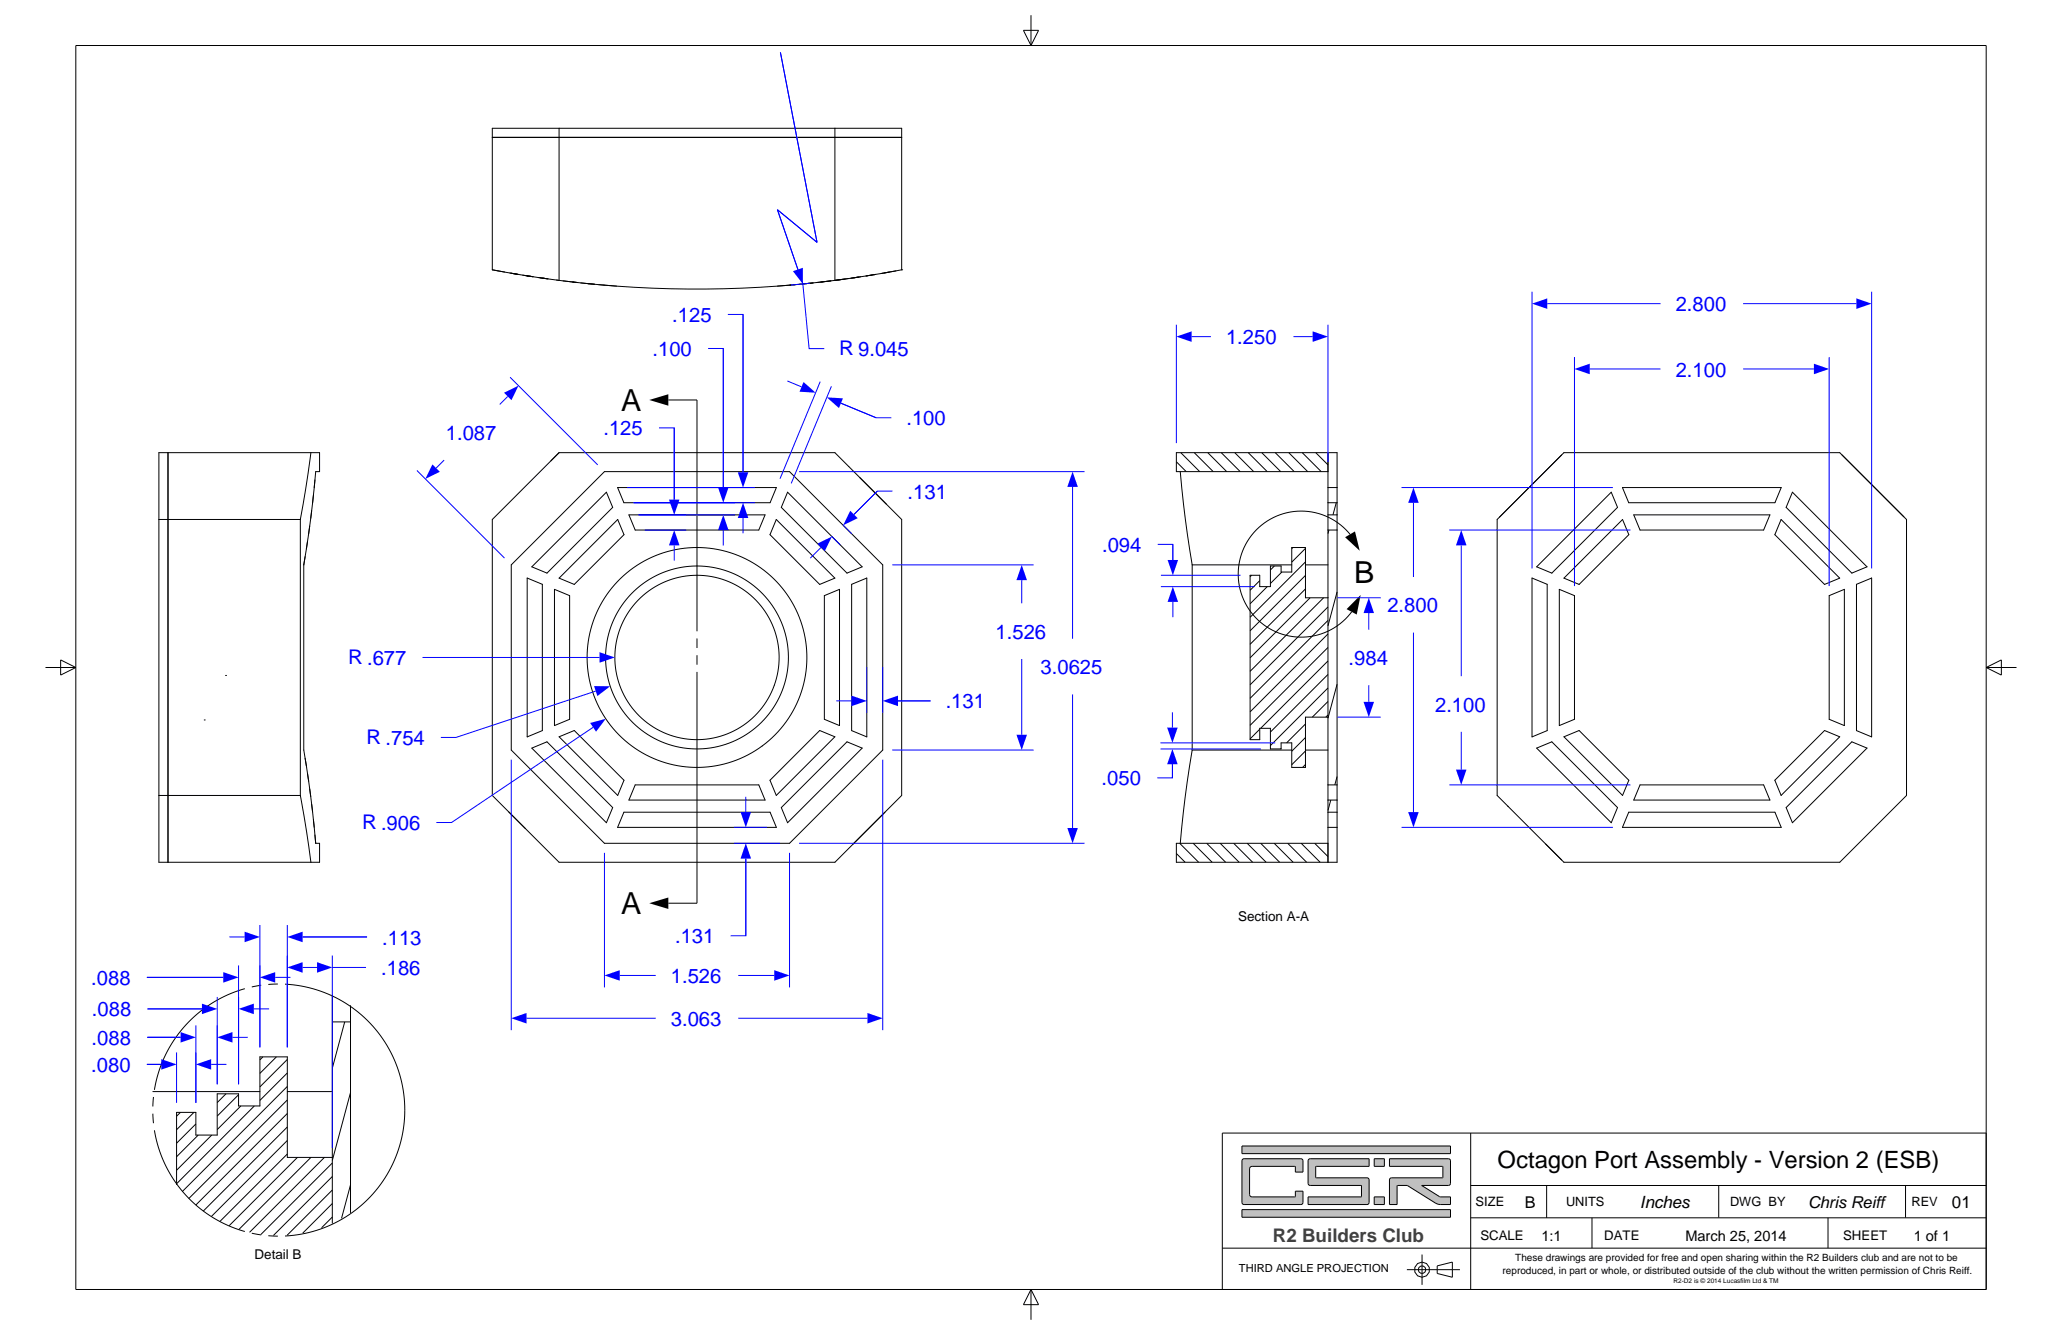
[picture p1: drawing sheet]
<svg xmlns="http://www.w3.org/2000/svg" width="432mm" height="279mm" viewBox="0 0 432 279" stroke-linecap="round" stroke-linejoin="round" font-family="sans-serif">
<g fill="none" stroke="#000" stroke-width=".21">
<path d="M117.1 94.7l-1.7 1.8M117.1 94.7h57.7l14 14v57.8l-14 14h-57.7l-14-14v-57.8zM126.6 98.7h38.7l19.5 19.5v38.8l-19.5 19.5h-38.7l-19.5-19.5v-38.8zM140 83.7h6v48.4M177.7 97.6h.1M180 99.9l5.6 5.6M111.4 118.6l15.6-15.6 1.3 3.2-13.5 13.4-.3 .3zM129.3 102h33.3l-1.3 3.2h-30.7zM131.7 107.8h28.5l-1.3 3.1h-25.9zM162.6 108.7l12.2 12.3-3.1 1.3-10.5-10.4zM164.9 103l15.6 15.6-3.1 1.3-.3-.3-13.5-13.4zM110.4 121l3.2 1.3v30.6l-3.2 1.3z"/>
<path d="M116.1 123.3l3.2 1.4v25.8l-3.2 1.4zM117.6 120.5l11.8-11.8 1.3 3.2-10.4 10.4-3.2-1.3zM146 133.6v2M146 137.1v2M172.6 124.7l3.2-1.4v28.6l-3.2-1.4zM178.3 122.3l3.2-1.3v33.2l-3.2-1.3zM111.4 156.6l3.1-1.3 13.8 13.7-1.3 3.2zM117.1 154.2l3.2-1.3 1.8 1.8 8.6 8.6-1.3 3.2zM146 140.6v48.4h-6M175.3 157.3l2.1-2 3.1 1.3-15.6 15.6-1.3-3.2zM106.5 169.9l3.5 3.5M130.6 170h30.7l1.3 3.2h-33.3z"/>
<path d="M133 164.3h25.9l1.3 3.1h-28.5zM161.2 163.3l10.5-10.4 3.1 1.3-12.2 12.3zM185.3 170l-6.6 6.6"/>
<circle cx="146" cy="137.6" r="19.1"/>
<circle cx="146" cy="137.6" r="23"/>
<circle cx="146" cy="137.6" r="17.2"/>
</g>
<path d="M136 83.7l4-1.2v2.4zM136 189l4-1.2v2.4z" fill="#000"/>
<path d="M107.1 213.1l3.2-1.1v2.2z" fill="#00f"/>
<path d="M110.3 213.1h27" fill="none" stroke="#00f" stroke-width=".21"/>
<path d="M181.6 212l3.2 1.1-3.2 1.1z" fill="#00f"/>
<path d="M107.1 159v56.6M184.8 159v56.6M154.6 213.1h27" fill="none" stroke="#00f" stroke-width=".21"/>
<path d="M126.6 204.2l3.2-1.1v2.2z" fill="#00f"/>
<path d="M129.8 204.2h7.5" fill="none" stroke="#00f" stroke-width=".21"/>
<path d="M162.1 203.1l3.2 1.1-3.2 1.1z" fill="#00f"/>
<path d="M126.6 178.5v28.2M165.3 178.5v28.2M154.6 204.2h7.5" fill="none" stroke="#00f" stroke-width=".21"/>
<path d="M214 118.2l1.1 3.2h-2.2z" fill="#00f"/>
<path d="M214 121.4v4.9" fill="none" stroke="#00f" stroke-width=".21"/>
<path d="M212.9 153.8h2.2l-1.1 3.2z" fill="#00f"/>
<path d="M186.8 118.2h29.7M214 137.9v15.9M186.8 157h29.7" fill="none" stroke="#00f" stroke-width=".21"/>
<path d="M224.6 98.7l1.1 3.2h-2.2z" fill="#00f"/>
<path d="M224.6 101.9v31.8" fill="none" stroke="#00f" stroke-width=".21"/>
<path d="M223.5 173.3h2.2l-1.1 3.2z" fill="#00f"/>
<path d="M167.3 98.7h59.8M224.6 145.3v28M167.3 176.5h59.8" fill="none" stroke="#00f" stroke-width=".21"/>
<path d="M125.6 136.5l3.2 1.1-3.2 1.1z" fill="#00f"/>
<path d="M88.5 137.6h37.1" fill="none" stroke="#00f" stroke-width=".21"/>
<path d="M124.4 143.6h3.4l-2.7 2.1z" fill="#00f"/>
<path d="M124.7 144.6l-29.2 9.7h-3.2" fill="none" stroke="#00f" stroke-width=".21"/>
<path d="M123.6 151.3l3.3-.9-2.1 2.7z" fill="#00f"/>
<path d="M176.1 84.4l7.4 3h3.1M124.2 152.2l-29.6 19.9h-3.2" fill="none" stroke="#00f" stroke-width=".21"/>
<path d="M168.3 79.9l2.5 2.3-3.4-.2z" fill="#00f"/>
<path d="M164.9 79.7l2.9 1.3" fill="none" stroke="#00f" stroke-width=".21"/>
<path d="M173.1 83.2l3.4 .2-.8 2z" fill="#00f"/>
<path d="M152.4 65.8h3.2v33M171.8 79.9l-8.5 20.3M174.1 80.9l-8.4 20.3M176.1 84.4l7.4 3" fill="none" stroke="#00f" stroke-width=".21"/>
<path d="M155.6 105.2l1.1 3.2h-2.2z" fill="#00f"/>
<path d="M155.6 108.4v3.2" fill="none" stroke="#00f" stroke-width=".21"/>
<path d="M154.5 98.8h2.2l-1.1 3.2z" fill="#00f"/>
<path d="M155.6 65.8v33M138 89.5h3.2v15.1M131.3 102h26.8M132.6 105.2h25.5" fill="none" stroke="#00f" stroke-width=".21"/>
<path d="M140.1 104.6h2.2l-1.1 3.2z" fill="#00f"/>
<path d="M141.2 89.5v15.1" fill="none" stroke="#00f" stroke-width=".21"/>
<path d="M141.2 110.9l1.1 3.2h-2.2z" fill="#00f"/>
<path d="M148.3 72.9h3.2v29.1M133.7 107.8h10M135 110.9h8.7M141.2 114.1v3.2" fill="none" stroke="#00f" stroke-width=".21"/>
<path d="M150.4 102h2.2l-1.1 3.2z" fill="#00f"/>
<path d="M151.5 72.9v29.1" fill="none" stroke="#00f" stroke-width=".21"/>
<path d="M151.5 107.8l1.1 3.2h-2.2z" fill="#00f"/>
<path d="M132.6 105.2h21.4M133.7 107.8h20.3M151.5 111v3.2M186.9 102.8h-3.2l-4.9 4.9" fill="none" stroke="#00f" stroke-width=".21"/>
<path d="M178 106.9l1.6 1.6-3 1.4z" fill="#00f"/>
<path d="M183.7 102.8l-4.9 4.9" fill="none" stroke="#00f" stroke-width=".21"/>
<path d="M171.2 113.8l3-1.5-1.5 3z" fill="#00f"/>
<path d="M171.9 114.6l-2.2 2.2M174.1 112.2l1.9 1.9M176.5 109.9l1.8 1.8M188 146.7h6.9" fill="none" stroke="#00f" stroke-width=".21"/>
<path d="M184.8 146.7l3.2-1.1v2.2z" fill="#00f"/>
<path d="M188 146.7h6.9" fill="none" stroke="#00f" stroke-width=".21"/>
<path d="M178.3 145.6l3.2 1.1-3.2 1.1z" fill="#00f"/>
<path d="M181.5 139.6v9.6M184.8 139.6v9.6M175.1 146.7h3.2M156.2 179.7v16.2h-3.2" fill="none" stroke="#00f" stroke-width=".21"/>
<path d="M155.1 170h2.2l-1.1 3.2z" fill="#00f"/>
<path d="M156.2 166.8v3.2" fill="none" stroke="#00f" stroke-width=".21"/>
<path d="M156.2 176.5l1.1 3.2h-2.2z" fill="#00f"/>
<path d="M153.7 173.2h6.9M153.7 176.5h9.6M156.2 179.7v16.2" fill="none" stroke="#00f" stroke-width=".21"/>
<path d="M105.5 82.2l3.1-1.5-1.5 3.1z" fill="#00f"/>
<path d="M106.3 83l-1.7 1.7" fill="none" stroke="#00f" stroke-width=".21"/>
<path d="M90.6 97.2l1.5 1.5-3 1.5z" fill="#00f"/>
<path d="M168.1 59.4l1.3 13.6h3.2M106.8 78.9l18.4 18.4M87.3 98.5l18.3 18.3M93 96.3l-1.7 1.7" fill="none" stroke="#00f" stroke-width=".21"/>
<g fill="none" stroke="#000" stroke-width=".21">
<path d="M103.1 28.8h14zM117.1 28.8h57.7M117.1 26.8h57.7M117.1 26.8h-14v29.7M117.1 26.8v31.9M174.8 28.8h14zM174.8 26.8h14v29.7M174.8 26.8v31.9M103.1 56.5l7.4 1.2M103.1 56.5l2.6 .4M106.8 57.1l.3 .1M107.1 57.2l1.3 .2"/>
<path d="M107.1 57.2l1.2 .2M107.4 57.2l1.1 .2M109.5 57.6l1 .1M110 57.7l1.5 .2M110.4 57.7h.1M110.4 57.7l1.2 .2M110.5 57.7l6.6 1M110.6 57.8l1.1 .1M112.7 58.1l1.5 .2M113.1 58.1l1.6 .3M113.6 58.2l1.2 .2M113.8 58.2l.4 .1"/>
<path d="M114.2 58.3h.1M116.5 58.6h.3M116.9 58.7h.1M117.1 58.7a229.8 229.8 0 0 0 57.7 0M117.9 58.8l3 .3M120.1 59h-.1l1 .1M121.6 59.2l2.9 .3M123.2 59.4h.2M123.2 59.4l1.3 .1M125.4 59.6l3.7 .3M165.6 59.7l.9-.1-3.7 .3M165.7 59.7h-.4"/>
<path d="M169 59.3l-.3 .1M170.3 59.2l-2.9 .3M172 59l2-.2-3.1 .3M172.4 59h-.5M175 58.7h-.2M175.2 58.6l-.1 .1M176.4 58.5l-1.3 .1M177 58.4l-1.6 .2M177.7 58.3l-2.8 .4M179.7 58l-1.6 .2M179.9 58l-1.6 .2M180.2 57.9l-1.4 .2"/>
<path d="M181.4 57.7l-.1 .1M181.5 57.7h.1M182.7 57.5l-1.2 .2M182.9 57.5h.1M183.4 57.4l-1.5 .3M186.2 56.9l-1.1 .2M187.6 56.7l-3.1 .5M188.8 56.5l-7.6 1.3-6.4 .9M188.8 56.5h.1"/>
</g>
<path d="M166 56.8l2.1-.8v3.4z" fill="#00f"/>
<path d="M163.4 11l7.7 39.7-8.3-6.8 5.3 15.5M169.6 59.3l-4 .4" fill="none" stroke="#00f" stroke-width=".21"/>
<g fill="none" stroke="#000" stroke-width=".21">
<path d="M35.2 94.7v14zM65.1 94.7h-31.8v14M65.1 94.7h1.8v4h-.8l-1 9.9-1.5 9.6M65.1 94.7l-1.1 7.6-1.1 6.4M327 95.2l-13 13M385.7 95.2l13 13M33.3 108.7v57.8M33.3 108.7h29.6M35.2 108.7v57.8M62.9 108.7v57.8M63.6 118.2v38.8l1.5 9.8 1 9.7M63.9 116.5l-.3 1.7"/>
<path d="M64.4 113.3l-.2 1.6M64.9 110.1l-.3 1.6M65.3 106.9l-.2 1.6M65.6 103.7l-.1 1.6M65.9 100.5l-.1 1.6M314 108.2l13.5-13.5h57.8l13.9 14v57.8l-13.9 14h-57.8l-14-14v-57.8zM321.8 118.6l15.6-15.6 1.3 3.2-13.4 13.4-.3 .3zM339.8 102h33.2l-1.3 3.2h-30.6zM342.1 107.8h28.5l-1.3 3.1h-25.9zM373 108.7l12.3 12.3-3.2 1.3-1.9-1.8-8.5-8.6zM375.3 103l15.7 15.6-3.2 1.3-.3-.3-13.5-13.4zM320.8 121l3.2 1.3v30.6l-3.2 1.3z"/>
<path d="M326.5 123.3l3.2 1.4v25.8l-3.2 1.4zM328 120.5l11.8-11.8 1.3 3.2-10.4 10.4-3.2-1.3zM383 124.7l3.2-1.4v28.6l-3.2-1.4zM388.8 122.3l3.1-1.3v33.2l-3.1-1.3zM42.8 150.7h.1M47.2 141.4h.1M63.9 158.7l.3 1.6M321.8 156.6l3.2-1.3 .3 .3 13.4 13.4-1.3 3.2zM327.5 154.2l3.2-1.3 8.5 8.5 1.9 1.9-1.3 3.2zM380.2 154.7l1.9-1.8 3.2 1.3-12.3 12.3-1.3-3.2zM33.3 166.5v14h31.8M33.3 166.5h29.6"/>
<path d="M35.2 166.5v14zM62.9 166.5l1.3 7.6 .9 6.4M64.4 161.9l.2 1.6M64.9 165.1l.2 1.6M65.3 168.3l.2 1.6M65.6 171.5l.2 1.6M65.9 174.7l.2 1.8M66.1 176.5h.8v4h-1.8M315.7 168.7l.1 .1M323.7 176.6l3.3 3.4M341.1 170h30.6l1.3 3.2h-33.2zM343.4 164.3h25.9l1.3 3.1h-28.5z"/>
<path d="M374.3 168.7l13.5-13.4 3.2 1.3-15.7 15.6-1.3-3.2z"/>
</g>
<path d="M306 110.9l1.1 3.2h-2.2z" fill="#00f"/>
<path d="M306 114.1v27.4" fill="none" stroke="#00f" stroke-width=".21"/>
<path d="M304.9 161.1h2.2l-1.1 3.2z" fill="#00f"/>
<path d="M303.5 110.9h37.9M306 153.2v7.9M303.5 164.3h37.9" fill="none" stroke="#00f" stroke-width=".21"/>
<path d="M329.7 77.2l3.2-1.1v2.2z" fill="#00f"/>
<path d="M332.9 77.2h14.8" fill="none" stroke="#00f" stroke-width=".21"/>
<path d="M379.8 76.1l3.2 1.1-3.2 1.1z" fill="#00f"/>
<path d="M329.7 74.7v48M365 77.2h14.8M383 74.7v48" fill="none" stroke="#00f" stroke-width=".21"/>
<path d="M320.8 63.6l3.2-1.1v2.2z" fill="#00f"/>
<path d="M324 63.6h23.7" fill="none" stroke="#00f" stroke-width=".21"/>
<path d="M388.7 62.5l3.2 1.1-3.2 1.1z" fill="#00f"/>
<path d="M320.8 61.1v57.9M365 63.6h23.7M391.9 61.1v57.9" fill="none" stroke="#00f" stroke-width=".21"/>
<path d="M296 102l1.1 3.2h-2.2z" fill="#00f"/>
<path d="M296 105.2v15.6" fill="none" stroke="#00f" stroke-width=".21"/>
<path d="M294.9 170h2.2l-1.1 3.2z" fill="#00f"/>
<path d="M293.5 102h44.3M296 132.4v37.6M293.5 173.2h44.3" fill="none" stroke="#00f" stroke-width=".21"/>
<g fill="none" stroke="#000" stroke-width=".21">
<path d="M246.3 96.6l2.1 2.1M247.2 98.7l1 9.9 1.5 9.6M247.3 94.7l3.9 4M250.1 94.7l4 4M252.9 94.7l4 4M255.7 94.7l4 4M258.6 94.7l3.9 4M261.4 94.7l4 4M264.2 94.7l4 4M267.1 94.7l3.9 4M269.9 94.7l3.9 4M272.7 94.7l4 4"/>
<path d="M275.5 94.7l2.6 2.6M278.1 98.7h-31.8v-4h33.7v7.3M278.1 94.7v7.3M249.7 118.2h20.8M249.7 118.2v38.8M266.9 118.5l-.9 .8M268.4 119.7l-2.4 2.4M270.7 114.6l-.2 .2M273.4 118.2h4.7M273.4 117.6l-11.6 11.6M273.4 114.8l-2.9 2.8M278.1 110.9v14.2"/>
<path d="M278.1 102v3.2M278.1 110.9h1.9M278.1 105.2v5.7M278.1 102h1.9M278.1 107.8h1.9M278.1 105.2h1.9M278.3 110.9l-.2 .8M279.8 105.2l-.7 2.6M280 110.9v53.4M280 102v3.2M280 105.2v5.7M262.1 120.4l-.3 .3"/>
<path d="M263.8 121.5l-2 2M265.4 122.8l-3.6 3.6M273.4 123.3l-11.6 11.5M273.4 120.4l-11.6 11.6M274.3 125.1l-12.5 12.6M277.2 125.1l-15.4 15.4M278.1 125.1v25M278.1 125.1h-4.7v-10.5h-2.9v5.1h-2.2v-1.2h-2.3v4.3h-2.2v-2.4h-2v34.4h2v-2.4h2.2v4.3h2.3v-1.2h2.2v5.1h2.9v-10.5h4.7M278.1 138.3l-14.1 14.1M278.1 135.5l-16.3 16.3M278.1 132.7l-16.3 16.3M278.1 129.8l-16.3 16.4"/>
<path d="M278.1 127l-16.3 16.3M280 123.9l-1.9 7.1M249.7 157l-1.5 9.8-1 9.7M249.7 157h20.8M263.8 152.6l-2 2M268.3 156.6l-.1 .1M273.4 157h4.7M273.4 157.2l-2.9 2.8M273.4 154.4l-2.9 2.8M273.4 151.5l-4 4M278.1 150.1v14.2M278.1 149.6l-.5 .5"/>
<path d="M278.1 146.8l-3.3 3.3M278.1 144l-12.1 12M278.1 141.2l-12.1 12M280 143.2l-1.9 7.1M246.3 178.6l1.9 1.9M247 176.5l4 4M249.9 176.5l3.9 4M252.7 176.5l4 4M255.5 176.5l4 4M258.3 176.5l4 4M261.2 176.5l3.9 4M264 176.5l4 4"/>
<path d="M266.8 176.5l4 4M269.7 176.5l3.9 4M272.5 176.5l3.9 4M273.4 160l-.6 .6M275.3 176.5l2.8 2.8M278.1 167.4v2.6M278.1 170v3.2M278.1 164.3h1.9M278.1 164.3v3.1M278.1 173.2v7.3M278.1 173.2h1.9M278.1 170h1.9"/>
<path d="M278.1 167.4h1.9M278.7 167.4l-.6 2.2M280 167.4v2.6M280 170v3.2M280 164.3v3.1M280 173.2v7.3h-33.7v-4h31.8M280 162.5l-.5 1.8"/>
</g>
<path d="M246.3 70.5l3.2-1.1v2.2z" fill="#00f"/>
<path d="M249.5 70.5h4.1" fill="none" stroke="#00f" stroke-width=".21"/>
<path d="M274.9 69.4l3.2 1.1-3.2 1.1z" fill="#00f"/>
<path d="M246.3 68v24.7M270.9 70.5h4M278.1 68v28.7M242.4 113.9h3.2v3.3" fill="none" stroke="#00f" stroke-width=".21"/>
<path d="M281.7 112.4l2-1.2 1 4.1zM284.9 124.5l-.8 4.1-2.1-1.1z" fill="#000"/>
<path d="M282.7 111.8a13.2 13.2 0 0 0-19.4-1.2 13.2 13.2 0 0 0 .4 19.4 13.2 13.2 0 0 0 19.3-1.9" fill="none" stroke="#000" stroke-width=".21"/>
<path d="M244.5 117.2h2.2l-1.1 3.2z" fill="#00f"/>
<path d="M245.6 113.9v3.3" fill="none" stroke="#00f" stroke-width=".21"/>
<path d="M245.6 122.8l1.1 3.2h-2.2z" fill="#00f"/>
<path d="M243.1 120.4h16.7M243.1 122.8h19.6M245.6 126v3.2M245.5 159.9v2.9h-3.2" fill="none" stroke="#00f" stroke-width=".21"/>
<path d="M244.4 152.3h2.2l-1.1 3.2z" fill="#00f"/>
<path d="M245.5 149.1v3.2" fill="none" stroke="#00f" stroke-width=".21"/>
<path d="M245.5 156.7l1.1 3.2h-2.2z" fill="#00f"/>
<path d="M243 155.5h24M243 156.7h21M245.5 159.9v2.9" fill="none" stroke="#00f" stroke-width=".21"/>
<path d="M286.6 125.1l1.1 3.2h-2.2z" fill="#00f"/>
<path d="M286.6 128.3v3.5" fill="none" stroke="#00f" stroke-width=".21"/>
<path d="M285.5 146.9h2.2l-1.1 3.2z" fill="#00f"/>
<path d="M280.1 125.1h9M280.1 150.1h9M286.6 143.4v3.5M69.6 202.5h7" fill="none" stroke="#00f" stroke-width=".21"/>
<g fill="none" stroke="#000" stroke-width=".21">
<path d="M51.3 206.9a26.4 26.4 0 0 0-19 21.2M54.7 206.2l-2 .4M58.2 205.9l-2 .1M59.7 206a26.4 26.4 0 0 1 25.1 26.3 26.4 26.4 0 0 1-25.1 26.4M69.6 213.9v28.3M69.6 213.9h3.8M69.6 208.2v5.7M72.2 213.9l-2.6 9.7M73.4 213.9v39.9M73.4 210.5v3.4M32 228.5h22.4M32 233.1l.1 2"/>
<path d="M32.1 229.6l-.1 2M32.3 236.6a26.4 26.4 0 0 0 19 21.1M37.8 232.8l-.8 .8M40.6 232.8l-3.6 3.6M41 235.2l-4 4.1M41.5 237.6l-4.5 4.5M44.3 237.6l-7.3 7.3M47.3 228.9l-1.8 1.9M50 229.1l-4.5 4.5M50.4 231.5l-4.9 4.9M53.3 231.5l-16.3 16.2M55.1 221.2l-.7 .6"/>
<path d="M57.9 221.2l-3.5 3.4M60.2 228.5h9.4M60.2 238.7l-15.9 15.9M60.2 235.9l-17.6 17.6M60.2 233l-19.2 19.2M60.2 230.2l-20.7 20.7M60.2 227.4l-22 22M60.2 224.6l-5.8 5.7M60.2 221.7l-5.8 5.8M73.4 228.7l-3.8 14.2M52.7 258.1l2 .4M56.2 258.6l2 .1"/>
<path d="M60.2 241.5l-14.1 14.1M62.3 242.2l-14.3 14.3M65.1 242.2l-15.1 15.1M67.9 242.2l-15.6 15.7M69.6 242.2v13.8M69.6 242.2h-9.4v-21h-5.8v10.3h-4.4v-2.6h-4.5v8.7h-4.5v-4.8h-4v15.1M69.6 254.7l-2.3 2.3M69.6 251.9l-6.2 6.2M69.6 249.1l-9.5 9.4M69.6 246.2l-12.3 12.4M69.6 243.4l-15 14.9M73.4 248l-1.9 7"/>
</g>
<g fill="#00f">
<path d="M66.4 201.4l3.2 1.1-3.2 1.1z"/>
<path d="M60.2 202.5l3.2-1.1v2.2z"/>
</g>
<path d="M60.2 200v19.2M63.4 196.1h13.5M69.6 200v40.2M63.4 202.5h3" fill="none" stroke="#00f" stroke-width=".21"/>
<path d="M60.2 196.1l3.2-1.1v2.2z" fill="#00f"/>
<path d="M63.4 196.1h13.5" fill="none" stroke="#00f" stroke-width=".21"/>
<path d="M51.2 195l3.2 1.1-3.2 1.1z" fill="#00f"/>
<path d="M48 196.1h3.2M54.4 193.6v25.6M60.2 193.6v25.6M30.8 204.6h16" fill="none" stroke="#00f" stroke-width=".21"/>
<path d="M54.4 204.6l3.2-1.1v2.2z" fill="#00f"/>
<path d="M57.6 204.6h3.2" fill="none" stroke="#00f" stroke-width=".21"/>
<path d="M46.8 203.5l3.2 1.1-3.2 1.1z" fill="#00f"/>
<path d="M30.8 204.6h16M30.9 211.2h11.4M50 202.1v24.8M54.4 202.1v17.1" fill="none" stroke="#00f" stroke-width=".21"/>
<path d="M50 211.2l3.2-1.1v2.2z" fill="#00f"/>
<path d="M53.2 211.2h3.2" fill="none" stroke="#00f" stroke-width=".21"/>
<path d="M42.3 210.1l3.2 1.1-3.2 1.1z" fill="#00f"/>
<path d="M30.8 217.1h7M30.9 211.2h11.4M45.5 208.7v18.2M50 208.7v18.2" fill="none" stroke="#00f" stroke-width=".21"/>
<path d="M45.5 217.1l3.2-1.1v2.2z" fill="#00f"/>
<path d="M48.7 217.1h3.2" fill="none" stroke="#00f" stroke-width=".21"/>
<path d="M37.8 216l3.2 1.1-3.2 1.1z" fill="#00f"/>
<path d="M30.8 217.1h7M41 214.6v16.2M45.5 214.6v12.3M30.8 222.8h3" fill="none" stroke="#00f" stroke-width=".21"/>
<path d="M41 222.8l3.2-1.1v2.2z" fill="#00f"/>
<path d="M44.2 222.8h3.2" fill="none" stroke="#00f" stroke-width=".21"/>
<path d="M33.8 221.7l3.2 1.1-3.2 1.1z" fill="#00f"/>
<path d="M30.8 222.8h3M37 220.3v10.5M41 220.3v10.5" fill="none" stroke="#00f" stroke-width=".21"/>
<path d="M15.9 9.5h400v260.4h-400zM214.3 6.4h3.2l-1.6 3.1zM215.9 3.2v6.3M9.5 139.7h6.4M12.7 138.1l3.2 1.6-3.2 1.6zM415.9 139.7h6.4M415.9 139.7l3.2-1.6v3.2zM215.9 269.9v6.3M215.9 269.9l1.6 3.1h-3.2z" fill="none" stroke="#000" stroke-width=".21"/>
<path d="M260.1 253.2v1.6h43.6v-1.6zM260.1 239.8v1.6h43.6v-1.6zM260.2 242.6l.3-.1 12.2 .1 .2 .3v2.4h-1.6l-.1-1.2-9.3 .1-.2 .4v5.4l.1 .3 .4 .2h9l.1-1.2h1.6l-.1 2.6-.4 .2-12.2-.1-.1-.4v-8.6zM291 242.5v1.6h11l.1 .1v2.3l-10.9 .1-.2 .3v5.2h1.6v-3.9l.1-.1h2l6.3 3.9 2.7 .1v-1.6h-2.2l-3.8-2.4h5.6l.3-.1 .1-.3v-4.7l-.1-.4zM274 242.6l-.1 .4v4.7l.2 .3 10.9 .1 .1 2.3-.1 .1h-11.1v1.6h12.4l.3-.2 .1-5-.2-.3-10.9-.1-.1-2.3 .1-.1h11.1v-1.6h-12.3zM287.8 250.5v1.6h2.1v-1.6zM287.8 242.5v1.6h2.1v-1.6z" fill-rule="evenodd" fill="#c0c0c0"/>
<g fill="none" stroke="#000" stroke-width=".21">
<path d="M256 237.1h159.9v32.8h-159.9zM260.1 239.8h43.6v1.6h-43.6zM308 237.1v32.8M260.1 253.2h43.6v1.6h-43.6zM260.2 242.6l.3-.1 12.2 .1 .2 .3v2.4h-1.6l-.1-1.2-9.3 .1-.2 .4v5.4l.1 .3 .4 .2h9l.1-1.2h1.6l-.1 2.6-.4 .2-12.2-.1-.1-.4v-8.6zM274 242.6l.4-.1h12.3v1.6h-11.1l-.1 .1 .1 2.3 10.9 .1 .2 .4-.1 4.9-.3 .2h-12.4v-1.6h11.1l.1-.1-.1-2.3-10.9-.1-.2-.3v-4.7zM287.8 242.5h2.1v1.6h-2.1zM287.8 250.5h2.1v1.6h-2.1zM291 242.5l12.6 .1 .1 .4v4.7l-.1 .3-.3 .1h-5.6l3.8 2.4h2.2v1.6h-2.1l-.8-.2-6.1-3.8h-2.1v4h-1.6v-5.2l.2-.3 10.8-.1 .1-.1v-2.3h-11.1zM308 248.1h107.9M308 254.9h107.9M323.9 248.1v6.8"/>
<path d="M333.4 254.9v6.3M359.9 248.1v6.7M382.8 254.9v6.3M399 248.1v6.7M256 261.2h159.9M294.6 265.7h11.1M297.8 262.6v6.3M301 264.9l3.1-.8v3.2l-3.1-.8z"/>
<circle cx="297.8" cy="265.7" r=".79"/>
<circle cx="297.8" cy="265.7" r="1.59"/>
</g>
<g font-size="6.3">
<text x="130.1" y="85.9">A</text>
<text x="283.6" y="122.1">B</text>
<text x="130.1" y="191.3">A</text>
</g>
<text font-size="5" x="313.6" y="244.4">Octagon Port Assembly - Version 2 (ESB)</text>
<g font-size="4.2" fill="#00f">
<text x="350.9" y="65.1">2.800</text>
<text x="140.8" y="67.4">.125</text>
<text x="136.6" y="74.5">.100</text>
<text x="175.7" y="74.4">R 9.045</text>
<text x="256.7" y="72">1.250</text>
<text x="350.9" y="78.8">2.100</text>
<text x="189.8" y="89">.100</text>
<text x="93.4" y="92.1">1.087</text>
<text x="126.4" y="91.1">.125</text>
<text x="190.1" y="104.4">.131</text>
<text x="230.8" y="115.5">.094</text>
<text x="290.5" y="128.2">2.800</text>
<text x="208.5" y="133.7">1.526</text>
<text x="72.9" y="139">R .677</text>
<text x="217.9" y="141.1">3.0625</text>
<text x="282.4" y="139.2">.984</text>
<text x="198" y="148.3">.131</text>
<text x="300.5" y="148.9">2.100</text>
<text x="76.8" y="155.8">R .754</text>
<text x="230.7" y="164.4">.050</text>
<text x="75.8" y="173.6">R .906</text>
<text x="80" y="197.7">.113</text>
<text x="141.4" y="197.4">.131</text>
<text x="19.1" y="206.1">.088</text>
<text x="79.8" y="204.1">.186</text>
<text x="140.5" y="205.7">1.526</text>
<text x="19.3" y="212.7">.088</text>
<text x="140.5" y="214.7">3.063</text>
<text x="19.2" y="218.7">.088</text>
<text x="19.1" y="224.4">.080</text>
</g>
<text font-size="3.9" fill="#404040" x="266.6" y="259.9">R2 Builders Club</text>
<g font-size="3.5">
<text x="343.4" y="252.9">Inches</text>
<text x="408.8" y="252.9">01</text>
</g>
<g font-size="3.4">
<text x="319.3" y="252.8">B</text>
<text x="378.6" y="252.8">Chris Reiff</text>
</g>
<g font-size="3.1">
<text x="322.8" y="259.7">1:1</text>
<text x="352.9" y="259.7">March 25, 2014</text>
<text x="400.7" y="259.7">1 of 1</text>
</g>
<g font-size="2.8">
<text x="259.3" y="192.8">Section A-A</text>
<text x="53.3" y="263.6">Detail B</text>
<text x="310" y="259.5">SCALE</text>
<text x="335.9" y="259.5">DATE</text>
<text x="386" y="259.5">SHEET</text>
</g>
<g font-size="2.7">
<text x="309" y="252.5">SIZE</text>
<text x="327.9" y="252.4">UNITS</text>
<text x="362.3" y="252.4">DWG BY</text>
<text x="400.3" y="252.4">REV</text>
</g>
<text font-size="2.3" x="259.4" y="266.2">THIRD ANGLE PROJECTION</text>
<g font-size="2.1">
<text x="314.7" y="266.6">reproduced, in part or whole, or distributed outside of the club without the written permission of Chris Reiff.</text>
<text x="317.3" y="264">These drawings are provided for free and open sharing within the R2 Builders club and are not to be</text>
</g>
<text font-size="1.4" x="350.5" y="268.6">R2-D2 is © 2014 Lucasfilm Ltd &amp; TM</text>
</svg>
